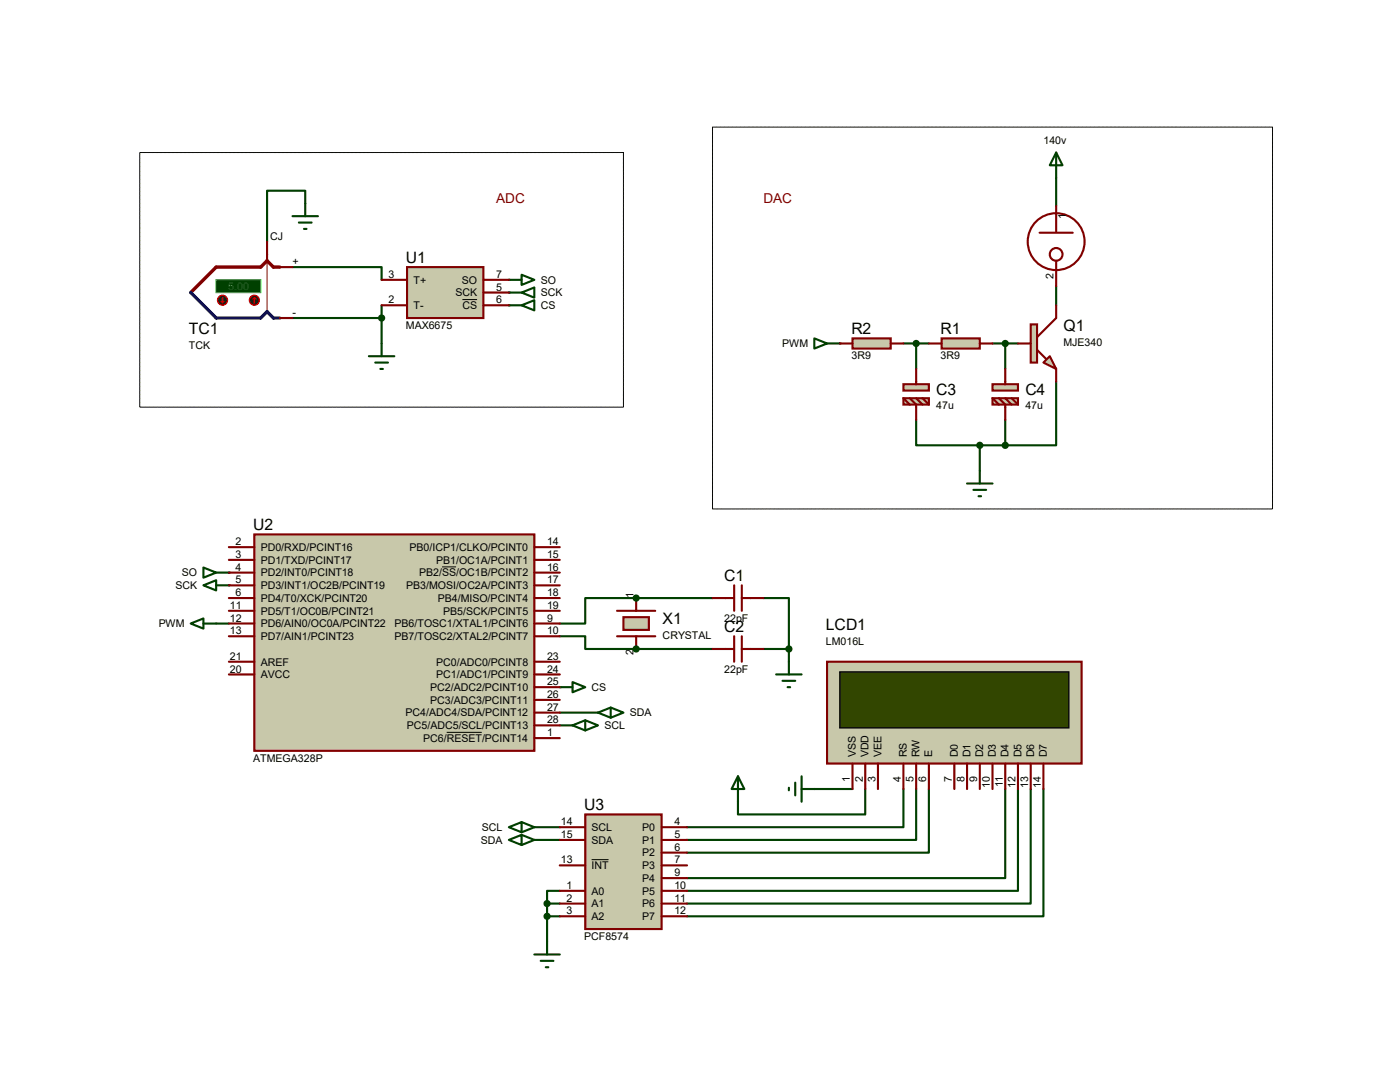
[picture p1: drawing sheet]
<svg xmlns="http://www.w3.org/2000/svg" width="279mm" height="216mm" viewBox="0 0 279 216" stroke-linecap="round" stroke-linejoin="round" font-family="sans-serif">
<g fill="none" stroke="#004000" stroke-width=".42">
<path d="M162.5 157.4h7.6M172.7 157.4v5.1h-25.4v-2.5M180.3 157.4v7.7h-43.2M182.8 157.4v10.2h-45.7M185.4 157.4v12.7h-48.3M200.6 157.4v17.8h-63.5M203.2 157.4v20.4h-66.1M205.7 157.4v22.9h-68.6M208.2 157.4v25.4h-71.1M106.6 165.1h5.1M106.6 167.6h5.1M111.7 177.8h-2.5v2.5"/>
<path d="M109.2 180.3v7.6M109.2 182.8h2.5M109.2 180.3h2.5"/>
</g>
<g fill="#004000">
<circle cx="101.6" cy="55.8" r=".21"/>
<circle cx="101.6" cy="58.4" r=".21"/>
<circle cx="101.6" cy="60.9" r=".21"/>
<circle cx="45.7" cy="116.8" r=".21"/>
<circle cx="45.7" cy="114.3" r=".21"/>
</g>
<path d="M111.7 144.7h2.6M111.7 142.2h7.6" fill="none" stroke="#004000" stroke-width=".42"/>
<circle cx="111.7" cy="137.1" r=".21" fill="#004000"/>
<path d="M76.2 60.9v7.6M111.7 127h5.1v2.5h10.2" fill="none" stroke="#004000" stroke-width=".42"/>
<circle cx="127" cy="129.5" r=".21" fill="#004000"/>
<path d="M127 119.3h-10.2v5.1h-5.1M127 129.5h15.2" fill="none" stroke="#004000" stroke-width=".42"/>
<circle cx="127" cy="119.3" r=".21" fill="#004000"/>
<g fill="none" stroke="#004000" stroke-width=".42">
<path d="M210.8 35.5v5.6M58.4 53.3h17.8v2.5M60.9 40.6v-2.5h-7.6v10.1M210.8 57.1v3.8M58.4 63.5h17.8M180.3 68.5h5.1M182.8 68.5v5.1M198.1 68.5h5.1M200.6 68.5v5.1M210.8 76.2v12.7h-10.2M182.8 83.8v5.1h12.7M195.5 88.9h5.1"/>
<path d="M195.5 88.9v5M200.6 83.8v5.1M127 119.3h15.2M152.4 119.3h5v10.2M43.1 124.4h2.6M152.4 129.5h5M157.4 129.5v2.5"/>
</g>
<circle cx="167.6" cy="68.5" r=".21" fill="#004000"/>
<path d="M58.4 113.2l2.5 1.1-2.5 1zM58.4 116.8l2.5-1v2zM60.9 114.3h2.6M60.9 116.8h2.6" fill="none" stroke="#004000" stroke-width=".42"/>
<path d="M116.8 162.5h15.2v22.9h-15.2z" fill="#c8c8aa" stroke="#800000" stroke-width=".42"/>
<g fill="none" stroke="#800000" stroke-width=".42">
<path d="M111.7 165.1h5.1M111.7 167.6h5.1M111.7 172.7h5.1M111.7 177.8h5.1M132 165.1h5.1M132 167.6h5.1M132 172.7h5.1M132 177.8h5.1M132 170.1h5.1M132 175.2h5.1M111.7 180.3h5.1M111.7 182.8h5.1"/>
<path d="M132 180.3h5.1M132 182.8h5.1"/>
</g>
<path d="M118.1 171.5h3.4" fill="none" stroke="#000" stroke-width=".2"/>
<path d="M165.1 132h50.8v20.4h-50.8z" fill="#c8c8aa" stroke="#800000" stroke-width=".42"/>
<path d="M167.6 134.1h45.7v11.1h-45.7z" fill="#324600" stroke="#000" stroke-width=".25"/>
<g fill="none" stroke="#800000" stroke-width=".42">
<path d="M170.1 152.4v5M172.7 152.4v5M175.2 152.4v5M180.3 152.4v5M182.8 152.4v5M185.4 152.4v5M190.5 152.4v5M193 152.4v5M195.5 152.4v5M198.1 152.4v5M200.6 152.4v5M203.2 152.4v5"/>
<path d="M205.7 152.4v5M208.2 152.4v5"/>
</g>
<g fill="none" stroke="#004000" stroke-width=".42">
<path d="M101.6 55.8h2.5M101.6 58.4h2.5M104.1 54.8l2.5 1-2.5 1.1zM104.1 58.4l2.5-1v2zM101.6 60.9h2.5M104.1 60.9l2.5-1v2zM40.6 113.2l2.5 1.1-2.5 1zM43.1 114.3h2.6M111.7 137.1h2.6M114.3 136.1l2.5 1-2.5 1zM116.8 143.7l2.5 1-2.5 1.1zM116.8 143.7l-2.5 1 2.5 1.1"/>
<path d="M121.9 141.2l2.5 1-2.5 1zM121.9 141.2l-2.6 1 2.6 1M147.3 154.9l1.2 2.5h-2.5zM147.3 154.9v5.1M157.4 157.2v.5M158.7 156.2v2.5M160 157.4h2.5M160 154.9v5.1M101.6 165.1l2.5-1.1v2.1zM101.6 167.6l2.5-1v2zM104.1 164l2.5 1.1-2.5 1M104.1 166.6l2.5 1-2.5 1"/>
<path d="M106.6 190.5h5.1M107.9 191.7h2.5M108.9 193h.5M109.2 187.9v2.6"/>
</g>
<g fill="#004000" stroke="#004000" stroke-width=".42">
<circle cx="109.2" cy="182.8" r=".51"/>
<circle cx="109.2" cy="180.3" r=".51"/>
</g>
<path d="M81.2 53.3h15.3v10.2h-15.3z" fill="#c8c8aa" stroke="#800000" stroke-width=".42"/>
<path d="M76.2 55.8h5M96.5 55.8h5.1M96.5 58.4h5.1M76.2 60.9h5M96.5 60.9h5.1" fill="none" stroke="#800000" stroke-width=".42"/>
<path d="M92.3 59.8h2.9" fill="none" stroke="#000" stroke-width=".2"/>
<path d="M40.6 116.8l2.5-1v2zM43.1 116.8h2.6" fill="none" stroke="#004000" stroke-width=".42"/>
<path d="M50.8 106.6h55.8v43.2h-55.8z" fill="#c8c8aa" stroke="#800000" stroke-width=".42"/>
<g fill="none" stroke="#800000" stroke-width=".42">
<path d="M45.7 109.2h5.1M45.7 111.7h5.1M45.7 116.8h5.1M45.7 114.3h5.1M45.7 119.3h5.1M106.6 109.2h5.1M106.6 111.7h5.1M106.6 116.8h5.1M106.6 114.3h5.1M106.6 119.3h5.1M45.7 124.4h5.1M45.7 121.9h5.1"/>
<path d="M45.7 127h5.1M45.7 134.6h5.1M45.7 132h5.1M106.6 124.4h5.1M106.6 121.9h5.1M106.6 127h5.1M106.6 139.7h5.1M106.6 137.1h5.1M106.6 134.6h5.1M106.6 132h5.1M123.1 121.9h7.7M123.1 127h7.7"/>
<path d="M106.6 147.3h5.1M106.6 144.7h5.1M106.6 142.2h5.1"/>
</g>
<path d="M88.2 113.1h2.8M89.2 146.1h6.9" fill="none" stroke="#000" stroke-width=".2"/>
<path d="M73.6 71.1h5.1M74.9 72.3h2.5M75.9 73.6h.5M76.2 68.5v2.6" fill="none" stroke="#004000" stroke-width=".42"/>
<circle cx="76.2" cy="63.5" r=".51" fill="#004000" stroke="#004000" stroke-width=".42"/>
<path d="M124.4 123.1h5.1v2.6h-5.1z" fill="#c8c8aa" stroke="#800000" stroke-width=".42"/>
<path d="M53.3 50.8v1.2M127 119.3v2.6M142.2 119.3h4.3M146.5 116.8v5.1M148 116.8v5.1M148 119.3h4.4M127 127v2.5M142.2 129.5h4.3M146.5 127v5M148 127v5M148 129.5h4.4" fill="none" stroke="#800000" stroke-width=".42"/>
<g fill="#004000" stroke="#004000" stroke-width=".42">
<circle cx="127" cy="129.5" r=".51"/>
<circle cx="127" cy="119.3" r=".51"/>
<circle cx="157.4" cy="129.5" r=".51"/>
</g>
<path d="M154.9 134.6h5.1M156.2 135.8h2.5M157.2 137.1h.5M157.4 132v2.6" fill="none" stroke="#004000" stroke-width=".42"/>
<path d="M55.8 53.3h-1.2l-1.3-1.3-1.3 1.3h-8.9l-5 5.1" fill="none" stroke="#800000" stroke-width=".68"/>
<path d="M38.1 58.4l5 5.1h8.9l1.3-1.3 1.3 1.3h1.2" fill="none" stroke="#00f" stroke-width=".68"/>
<path d="M53.3 52v10.2" fill="none" stroke="#800000" stroke-width=".2"/>
<path d="M43.1 55.8h8.9v2.6h-8.9z" fill="#004000" stroke="#0f0" stroke-width=".21"/>
<path d="M53.3 48.2v2.6M55.8 53.3h2.6M55.8 63.5h2.6" fill="none" stroke="#800000" stroke-width=".42"/>
<circle cx="50.8" cy="59.9" r="1.02" fill="#400000" stroke="#f00" stroke-width=".21"/>
<path d="M50.8 59.4l-.3 .2M50.8 59.4l.2 .2M50.8 59.4v1" fill="none" stroke="#f00" stroke-width=".21"/>
<circle cx="44.4" cy="59.9" r="1.02" fill="#400000" stroke="#f00" stroke-width=".21"/>
<path d="M44.4 59.4v1M44.2 60.2l.2 .2M44.7 60.2l-.3 .2" fill="none" stroke="#f00" stroke-width=".21"/>
<path d="M58.4 43.1h5.1M59.6 44.4h2.6M60.7 45.7h.5M60.9 40.6v2.5" fill="none" stroke="#004000" stroke-width=".42"/>
<g fill="#c8c8aa" stroke="#800000" stroke-width=".42">
<path d="M208.2 72.3l1.3-1.2 1.3 2.5z"/>
<path d="M205.7 64.7h1.3v7.6h-1.3z"/>
</g>
<g fill="none" stroke="#800000" stroke-width=".42">
<path d="M207.5 46.4h6.6M210.8 41.1v5.1M210.8 52v5.1M203.2 68.5h2.5M207 69.8l1.7 1.8M210.8 60.9v2.6l-3.8 3.8M210.8 73.6v2.6"/>
<circle cx="210.8" cy="48.2" r="5.7"/>
<circle cx="210.8" cy="50.8" r="1.27"/>
</g>
<path d="M210.8 30.4l1.2 2.6h-2.5zM210.8 30.4v5.1" fill="none" stroke="#004000" stroke-width=".42"/>
<path d="M187.9 67.5h7.6v2.1h-7.6z" fill="#c8c8aa" stroke="#800000" stroke-width=".42"/>
<path d="M185.4 68.5h2.5M195.5 68.5h2.6" fill="none" stroke="#800000" stroke-width=".42"/>
<path d="M193 96.5h5.1M194.3 97.7h2.5M195.3 99h.5M195.5 93.9v2.6" fill="none" stroke="#004000" stroke-width=".42"/>
<g fill="#c8c8aa" stroke="#800000" stroke-width=".42">
<path d="M180.3 76.7h5.1v1.2h-5.1z"/>
<path d="M180.3 79.5h5.1v1.2h-5.1z"/>
</g>
<path d="M180.3 79.5l1.3 1.2M181.6 79.5l1.2 1.2v3.1M182.8 73.6v3.1M182.8 79.5l1.3 1.2M184.1 79.5l1.3 1.2" fill="none" stroke="#800000" stroke-width=".42"/>
<g fill="#c8c8aa" stroke="#800000" stroke-width=".42">
<path d="M198.1 76.7h5.1v1.2h-5.1z"/>
<path d="M198.1 79.5h5.1v1.2h-5.1z"/>
</g>
<path d="M198.1 79.5l1.2 1.2M199.3 79.5l1.3 1.2v3.1M200.6 73.6v3.1M200.6 79.5l1.3 1.2M201.9 79.5l1.3 1.2" fill="none" stroke="#800000" stroke-width=".42"/>
<g fill="#004000" stroke="#004000" stroke-width=".42">
<circle cx="182.8" cy="68.5" r=".51"/>
<circle cx="200.6" cy="68.5" r=".51"/>
<circle cx="200.6" cy="88.9" r=".51"/>
<circle cx="195.5" cy="88.9" r=".51"/>
</g>
<path d="M162.5 67.5l2.6 1-2.6 1.1zM165.1 68.5h2.5M38.1 124.4l2.5-1v2zM40.6 124.4h2.5" fill="none" stroke="#004000" stroke-width=".42"/>
<path d="M170.1 67.5h7.7v2.1h-7.7z" fill="#c8c8aa" stroke="#800000" stroke-width=".42"/>
<path d="M167.6 68.5h2.5M177.8 68.5h2.5" fill="none" stroke="#800000" stroke-width=".42"/>
<path d="M27.9 30.4h96.5v50.8h-96.5zM142.2 25.4h111.8v76.2h-111.8z" fill="none" stroke="#000" stroke-width=".2"/>
<g font-size="3.1">
<text x="81" y="52.4">U1</text>
<text x="37.7" y="66.6">TC1</text>
<text x="169.9" y="66.6">R2</text>
<text x="187.7" y="66.6">R1</text>
<text x="212.3" y="66.1">Q1</text>
<text x="186.9" y="78.8">C3</text>
<text x="204.6" y="78.8">C4</text>
<text x="50.5" y="105.7">U2</text>
<text x="144.5" y="115.9">C1</text>
<text x="132.2" y="124.5">X1</text>
<text x="164.8" y="125.8">LCD1</text>
<text x="144.5" y="126.1">C2</text>
<text x="116.6" y="161.6">U3</text>
</g>
<g font-size="2.7" fill="#800000">
<text x="99" y="40.5">ADC</text>
<text x="152.4" y="40.5">DAC</text>
</g>
<g font-size="2.1">
<text x="208.2" y="28.7">140v</text>
<text x="53.9" y="47.8">CJ</text>
<text x="212.7" y="43.6" transform="rotate(-90 212.7 43.6)">1</text>
<text x="58.4" y="52.9">+</text>
<text x="77.5" y="55.5">3</text>
<text x="82.5" y="56.6">T+</text>
<text x="90.9" y="59.1">SCK</text>
<text x="92.2" y="56.6">SO</text>
<text x="99" y="55.5">7</text>
<text x="99" y="58">5</text>
<text x="107.9" y="56.6">SO</text>
<text x="107.9" y="59.1">SCK</text>
<text x="210.3" y="55.8" transform="rotate(-90 210.3 55.8)">2</text>
<text x="58.4" y="63.1">-</text>
<text x="77.5" y="60.5">2</text>
<text x="81" y="65.6">MAX6675</text>
<text x="82.5" y="61.7">T-</text>
<text x="92.3" y="61.7">CS</text>
<text x="99" y="60.5">6</text>
<text x="107.9" y="61.7">CS</text>
<text x="37.7" y="69.6">TCK</text>
<text x="156.1" y="69.3">PWM</text>
<text x="169.9" y="71.7">3R9</text>
<text x="187.7" y="71.7">3R9</text>
<text x="212.3" y="69">MJE340</text>
<text x="186.9" y="81.7">47u</text>
<text x="204.6" y="81.7">47u</text>
<text x="47" y="113.9">4</text>
<text x="47" y="111.3">3</text>
<text x="47" y="108.8">2</text>
<text x="52" y="112.5">PD1/TXD/PCINT17</text>
<text x="52" y="109.9">PD0/RXD/PCINT16</text>
<text x="81.7" y="109.9">PB0/ICP1/CLKO/PCINT0</text>
<text x="87" y="112.5">PB1/OC1A/PCINT1</text>
<text x="109.2" y="108.8">14</text>
<text x="109.2" y="111.3">15</text>
<text x="109.2" y="113.9">16</text>
<text x="35" y="117.6">SCK</text>
<text x="36.3" y="115">SO</text>
<text x="47" y="119">6</text>
<text x="47" y="116.4">5</text>
<text x="52" y="117.6">PD3/INT1/OC2B/PCINT19</text>
<text x="52" y="115">PD2/INT0/PCINT18</text>
<text x="54.4" y="115">D2</text>
<text x="54.4" y="117.6">D3</text>
<text x="81.1" y="117.6">PB3/MOSI/OC2A/PCINT3</text>
<text x="83.7" y="115">PB2/SS/OC1B/PCINT2</text>
<text x="109.2" y="116.4">17</text>
<text x="109.2" y="119">18</text>
<text x="126.4" y="119.3" transform="rotate(-90 126.4 119.3)">1</text>
<text x="31.7" y="125.2">PWM</text>
<text x="45.9" y="124">12</text>
<text x="45.9" y="121.5">11</text>
<text x="52" y="125.2">PD6/AIN0/OC0A/PCINT22</text>
<text x="52" y="122.6">PD5/T1/OC0B/PCINT21</text>
<text x="52" y="120.1">PD4/T0/XCK/PCINT20</text>
<text x="78.7" y="125.2">PB6/TOSC1/XTAL1/PCINT6</text>
<text x="87.4" y="120.1">PB4/MISO/PCINT4</text>
<text x="88.4" y="122.6">PB5/SCK/PCINT5</text>
<text x="109.2" y="121.5">19</text>
<text x="109.2" y="124">9</text>
<text x="144.5" y="124">22pF</text>
<text x="45.9" y="131.7">21</text>
<text x="45.9" y="126.6">13</text>
<text x="52" y="127.7">PD7/AIN1/PCINT23</text>
<text x="78.7" y="127.7">PB7/TOSC2/XTAL2/PCINT7</text>
<text x="109.2" y="126.6">10</text>
<text x="109.2" y="131.7">23</text>
<text x="126.4" y="130.7" transform="rotate(-90 126.4 130.7)">2</text>
<text x="132.2" y="127.4">CRYSTAL</text>
<text x="164.8" y="128.7">LM016L</text>
<text x="45.9" y="134.2">20</text>
<text x="52" y="135.3">AVCC</text>
<text x="52" y="132.8">AREF</text>
<text x="85.9" y="137.9">PC2/ADC2/PCINT10</text>
<text x="87" y="135.3">PC1/ADC1/PCINT9</text>
<text x="87" y="132.8">PC0/ADC0/PCINT8</text>
<text x="109.2" y="136.7">25</text>
<text x="109.2" y="134.2">24</text>
<text x="118.1" y="137.9">CS</text>
<text x="144.5" y="134.2">22pF</text>
<text x="80.9" y="143">PC4/ADC4/SDA/PCINT12</text>
<text x="85.9" y="140.4">PC3/ADC3/PCINT11</text>
<text x="109.2" y="141.8">27</text>
<text x="109.2" y="139.3">26</text>
<text x="125.7" y="143">SDA</text>
<text x="81.2" y="145.5">PC5/ADC5/SCL/PCINT13</text>
<text x="84.5" y="148">PC6/RESET/PCINT14</text>
<text x="109.2" y="146.9">1</text>
<text x="109.2" y="144.4">28</text>
<text x="120.6" y="145.5">SCL</text>
<text x="50.5" y="152">ATMEGA328P</text>
<text x="170.8" y="151.1" transform="rotate(-90 170.8 151.1)">VSS</text>
<text x="173.4" y="151.1" transform="rotate(-90 173.4 151.1)">VDD</text>
<text x="175.9" y="151.1" transform="rotate(-90 175.9 151.1)">VEE</text>
<text x="181" y="151.1" transform="rotate(-90 181 151.1)">RS</text>
<text x="183.5" y="151.1" transform="rotate(-90 183.5 151.1)">RW</text>
<text x="186.1" y="151.1" transform="rotate(-90 186.1 151.1)">E</text>
<text x="191.1" y="151.1" transform="rotate(-90 191.1 151.1)">D0</text>
<text x="193.7" y="151.1" transform="rotate(-90 193.7 151.1)">D1</text>
<text x="196.2" y="151.1" transform="rotate(-90 196.2 151.1)">D2</text>
<text x="198.8" y="151.1" transform="rotate(-90 198.8 151.1)">D3</text>
<text x="201.3" y="151.1" transform="rotate(-90 201.3 151.1)">D4</text>
<text x="203.8" y="151.1" transform="rotate(-90 203.8 151.1)">D5</text>
<text x="206.4" y="151.1" transform="rotate(-90 206.4 151.1)">D6</text>
<text x="208.9" y="151.1" transform="rotate(-90 208.9 151.1)">D7</text>
<text x="169.6" y="156.1" transform="rotate(-90 169.6 156.1)">1</text>
<text x="172.2" y="156.1" transform="rotate(-90 172.2 156.1)">2</text>
<text x="174.7" y="156.1" transform="rotate(-90 174.7 156.1)">3</text>
<text x="179.8" y="156.1" transform="rotate(-90 179.8 156.1)">4</text>
<text x="182.3" y="156.1" transform="rotate(-90 182.3 156.1)">5</text>
<text x="184.9" y="156.1" transform="rotate(-90 184.9 156.1)">6</text>
<text x="189.9" y="156.1" transform="rotate(-90 189.9 156.1)">7</text>
<text x="192.5" y="156.1" transform="rotate(-90 192.5 156.1)">8</text>
<text x="195" y="156.1" transform="rotate(-90 195 156.1)">9</text>
<text x="197.6" y="157.2" transform="rotate(-90 197.6 157.2)">10</text>
<text x="200.1" y="157.1" transform="rotate(-90 200.1 157.1)">11</text>
<text x="202.6" y="157.2" transform="rotate(-90 202.6 157.2)">12</text>
<text x="205.2" y="157.2" transform="rotate(-90 205.2 157.2)">13</text>
<text x="207.7" y="157.2" transform="rotate(-90 207.7 157.2)">14</text>
<text x="96.2" y="165.8">SCL</text>
<text x="111.9" y="164.7">14</text>
<text x="111.9" y="167.2">15</text>
<text x="118.1" y="165.8">SCL</text>
<text x="128.2" y="165.8">P0</text>
<text x="134.6" y="164.7">4</text>
<text x="134.6" y="167.2">5</text>
<text x="96" y="168.4">SDA</text>
<text x="111.9" y="172.3">13</text>
<text x="118.1" y="168.4">SDA</text>
<text x="118.1" y="173.4">INT</text>
<text x="128.2" y="168.4">P1</text>
<text x="128.2" y="170.9">P2</text>
<text x="128.2" y="173.4">P3</text>
<text x="134.6" y="169.8">6</text>
<text x="134.6" y="172.3">7</text>
<text x="113.1" y="177.4">1</text>
<text x="113.1" y="179.9">2</text>
<text x="118.1" y="178.5">A0</text>
<text x="128.2" y="176">P4</text>
<text x="128.2" y="178.5">P5</text>
<text x="134.6" y="174.8">9</text>
<text x="134.6" y="177.4">10</text>
<text x="134.6" y="179.9">11</text>
<text x="113.1" y="182.5">3</text>
<text x="118.1" y="181.1">A1</text>
<text x="118.1" y="183.6">A2</text>
<text x="128.2" y="181.1">P6</text>
<text x="128.2" y="183.6">P7</text>
<text x="134.6" y="182.5">12</text>
<text x="116.6" y="187.5">PCF8574</text>
</g>
<text font-size="2.1" fill="#0f0" x="45.6" y="57.9">5.00</text>
</svg>
